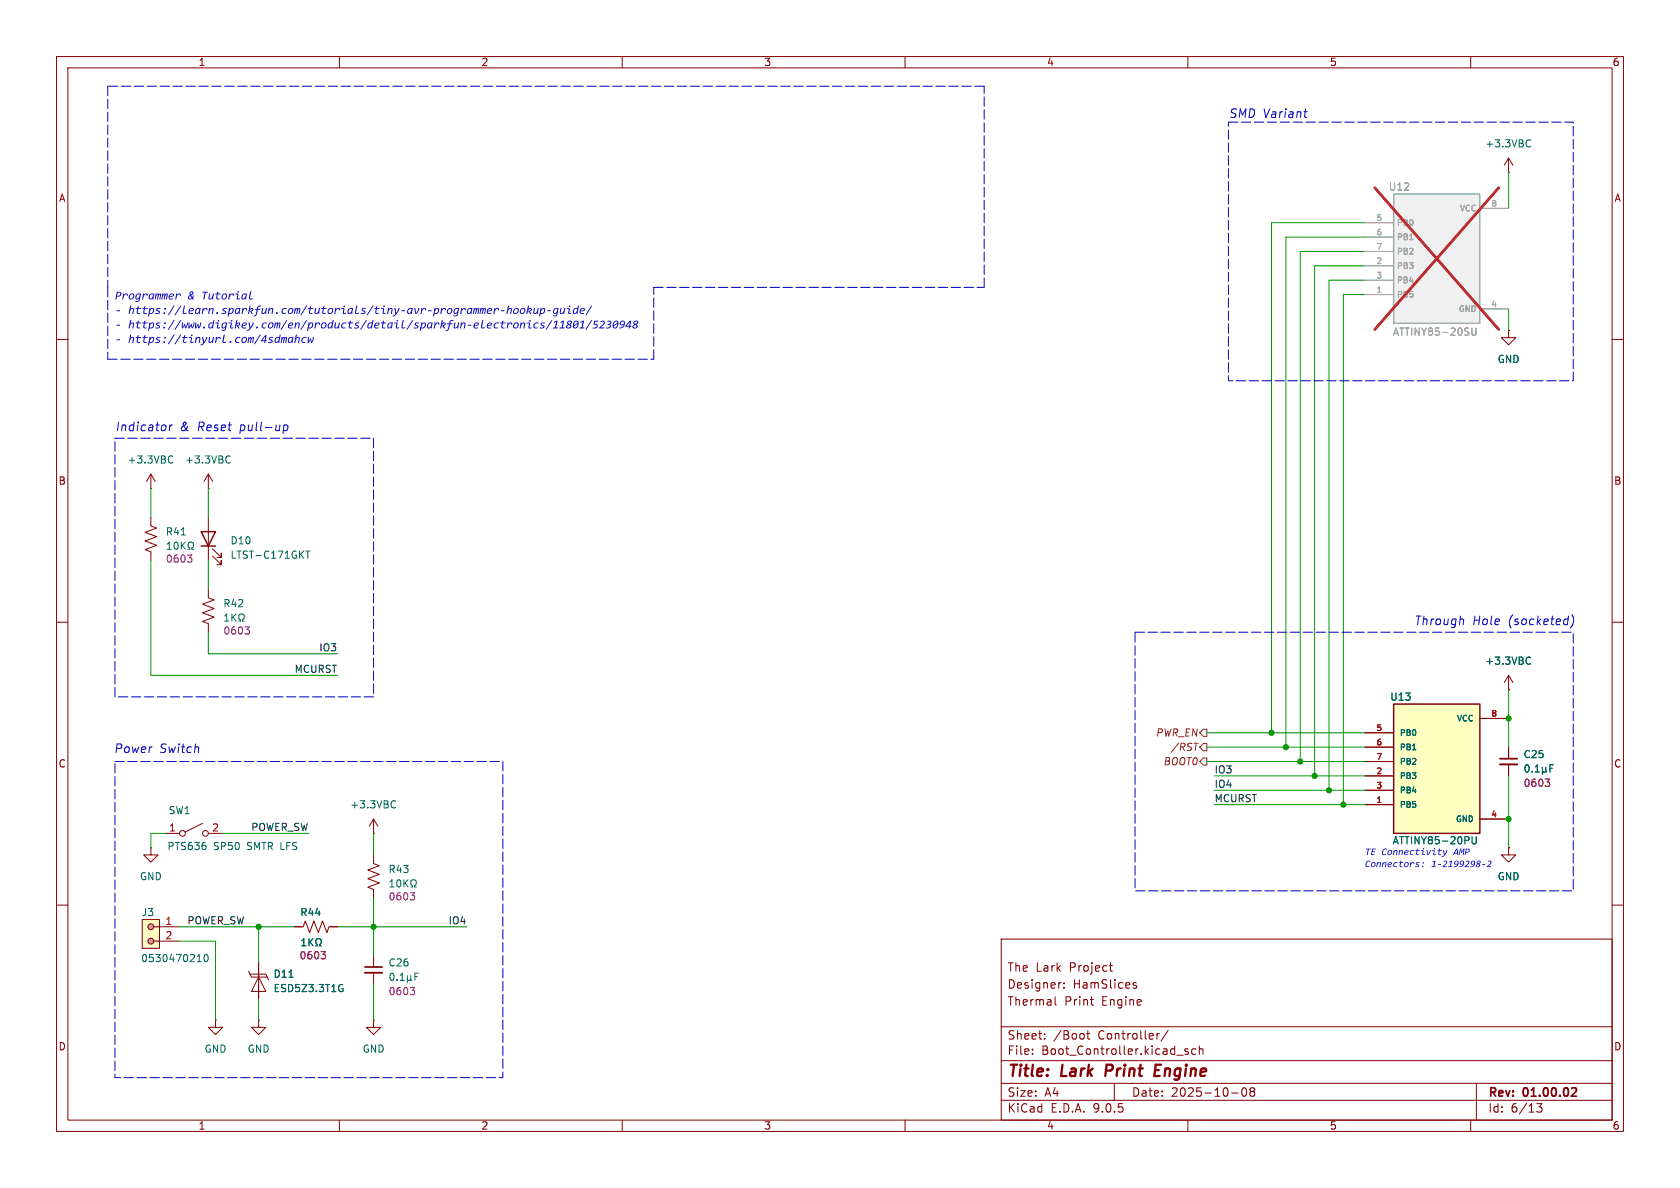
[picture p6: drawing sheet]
<svg xmlns="http://www.w3.org/2000/svg" width="297mm" height="210mm" viewBox="0 0 297 210" stroke-linecap="round" stroke-linejoin="round" font-family="sans-serif">
<g fill="none" stroke="#840000" stroke-width=".18">
<path d="M10 10h277v190h-277zM12 12h273v186h-273zM60 10v2M110 10v2M160 10v2M210 10v2M260 10v2M10 60h2M285 60h2M10 110h2M266.7 119.4l-.8 1.3M266.7 119.4l.8 1.3"/>
<path d="M266.7 119.4v2.5M285 110h2M266.7 121.9h.1M29.2 147.3h2.5M35.8 145.5l-3 1.6M36.8 147.3h2.6M66 147.3h.1M66 144.8l-.7 1.3M66 144.8l.8 1.3M66 144.8v2.5M10 160h2M177 166h108v32h-108z"/>
<path d="M186.5 176.2v1.3l.2 .2M187.5 173.7h.1M188.1 174.6v.1M188.1 173.8v.1M192.7 176.7h.6M193 177.6l.3 .1M196.1 170.7h.6M196.3 170.2v1.3l.4 .2M200.9 173.8l-.4-.1-.2 .2 .1 .2 .5 .2v.3h-.6M285 160h2M60 198v2M110 198v2"/>
<path d="M160 198v2M177 194.5h108M177 191.5h108M177 187.5h108M177 181.5h108M182.5 186.3v.1M182.5 185.5v.1M184.7 183.6v.1M184.7 182.8v.1M192.1 182.7h.6M192.3 182.2v1.3l.4 .2M197 191.5v3"/>
<path d="M205 182.7l-.3 .1-.2 .2M206.5 182.1l-1.3 2M208 186.5h1.2M210 198v2M210 185.5l-.3-.1-.2 .2v.2l.5 .2v.3h-.5M211.4 185.5l-.4-.1-.3 .3v.4l.1 .2h.6M212 185.5l.2-.1 .4 .1 .1 .9M212 184.9v1.5M217.7 193.2h1.2M219.7 192.4l.2-.1a.81 .81 0 0 1 .6 .6 .81 .81 0 0 1-.3 .8l-.2 .1a.81 .81 0 0 1-.3-1.4zM221.2 192.9l-.2-.2 .2-.4 .5 .1 .1 .2-.3 .3M221.2 192.9l-.2 .3v.5l.2 .1 .5-.1 .1-.2-.1-.4-.2-.2"/>
<path d="M221.2 192.9h.3M260 198v2M261 191.5v6.5M271.7 195.1h.9l-.5 .6 .4 .1v.7l-.2 .1-.6-.1"/>
<circle cx="32.3" cy="147.3" r=".51"/>
<circle cx="36.3" cy="147.3" r=".51"/>
</g>
<path d="M278.1 192.3l.5 .1 .1 .3-.9 1.1h.9" fill="none" stroke="#840000" stroke-width=".3"/>
<path d="M195.6 188.2l-.2 2M204.2 189.2h.7M205.3 188.2h-1l-.2 2h.9" fill="none" stroke="#840000" stroke-width=".4"/>
<path d="M270 116.2l.3-.1 .3 .2M270.6 117.3l-.3 .1h-.3M69.4 141.6l.3-.1 .2 .2M69.9 142.7l-.2 .1h-.3" fill="none" stroke="#006464" stroke-width=".18"/>
<path d="M246.4 124.5h15.2v22.8h-15.2z" fill="#ffffc2"/>
<path d="M246.4 124.5h15.2v22.8h-15.2z" fill="none" stroke="#840000" stroke-width=".25"/>
<g fill="none" stroke="#840000" stroke-width=".18">
<path d="M241.3 129.5h5.1M241.3 132.1h5.1M241.3 134.6h5.1M241.3 137.2h5.1M241.3 139.7h5.1M261.6 127h5.1M266.7 132.1v2M266.7 135.1v2.1M26.7 149.9v1.2h1.2l-1.2 1.3-1.3-1.3h1.3M26.7 149.9h.1M241.3 142.2h5.1M261.6 144.8h5.1"/>
<path d="M266.7 149.9v1.2h1.3l-1.3 1.3-1.3-1.3h1.3M266.7 149.9h.1"/>
</g>
<path d="M249.7 132.5h.6M269.8 135.3l.1-.1a.68 .68 0 0 1 .4 .6 .68 .68 0 0 1-.4 .7 .84 .84 0 0 1-.1-1.2zM270.9 136.4v.1M271.4 136.5h.7M271.4 135.6l.4-.4v1.3M272.7 136.3l.2 .2h.2l.2-.2M272.7 135.6v1.3M273.3 136.3l.2 .2M273.3 135.6v.7M274 135.8h.4M274.6 135.2h-.6v1.3M260.2 147.9v1l.3 .3 .4-.1 .1-.2v-1" fill="none" stroke="#006464" stroke-width=".18"/>
<path d="M265.2 134.1h3" fill="none" stroke="#840000" stroke-width=".3"/>
<path d="M265.2 135.1h3" fill="none" stroke="#840000" stroke-width=".33"/>
<path d="M273.2 137.7h.8l-.5 .5M273.7 138.2l.3 .3v.3l-.3 .2" fill="none" stroke="#840084" stroke-width=".18"/>
<path d="M246.4 34.3h15.2v22.9h-15.2z" fill="#f0f0f0"/>
<path d="M246.4 34.3h15.2v22.9h-15.2z" fill="none" stroke="#a1a1a1" stroke-width=".25"/>
<path d="M241.3 39.4h5.1M261.6 36.8h5.1M241.3 41.9h5.1M241.3 44.5h5.1M241.3 47h5.1M241.3 49.5h5.1M241.3 52.1h5.1M261.6 54.6h5.1" fill="none" stroke="#a1a1a1" stroke-width=".18"/>
<path d="M249.2 42.4h.6M260.2 58v1l.3 .3 .3-.1 .1-.2v-1" fill="none" stroke="#989898" stroke-width=".18"/>
<path d="M243.1 33.2l21.8 25M264.9 33.2l-21.8 25" fill="none" stroke="#e12e31" stroke-width=".46"/>
<g fill="none" stroke="#840000" stroke-width=".18">
<path d="M266.7 30.5h.1M266.7 27.9l-.8 1.3M266.7 27.9l.8 1.3M266.7 27.9v2.6M266.7 58.4v1.3h1.3l-1.3 1.3-1.3-1.3h1.3M266.7 58.4h.1M26.7 86.4h.1M26.7 91.4v1.6l1 .3-2 .8 2 .8-2 .7 2 .8-2 .8 1 .3v1.6M26.7 83.8l-.8 1.3M26.7 83.8l.7 1.3M26.7 83.8v2.6M36.8 86.4h.1"/>
<path d="M36.8 83.8l-.7 1.3M36.8 83.8l.8 1.3M36.8 83.8v2.6M36.8 91.4v7.7M37.6 98.3l1.5 1.5v-.7v.7h-.7M37.6 97l1.5 1.6v-.8v.8h-.7M36.8 104.1v1.6l1 .3-2 .8 2 .8-2 .7 2 .8-2 .8 1 .3v1.6M66 151.1v1.6l1.1 .3-2.1 .8 2.1 .8-2.1 .7 2.1 .8-2.1 .7 1 .4v1.6M43.9 171.7l.5 1h2.8M44.2 172.2h2.8l.5 1M45.7 172.7l1.3 2.6h-2.6zM45.7 170.2v6.3"/>
<path d="M52.1 163.8h1.5l.4-1 .7 2 .8-2 .8 2 .7-2 .8 2 .4-1h1.5M66 168.9v2M66 172v2M38.1 180.3v1.3h1.3l-1.3 1.3-1.3-1.3h1.3M38.1 180.3h.1M45.7 180.3v1.3h1.3l-1.3 1.3-1.3-1.3h1.3M45.7 180.3h.1M66 180.3v1.3h1.3l-1.3 1.3-1.2-1.3h1.2M66 180.3h.1"/>
</g>
<g fill="none" stroke="#006464" stroke-width=".18">
<path d="M270 24.8l.3-.1 .3 .1M270.6 25.9l-.3 .1-.3-.1M29.6 97.1h.7M29.6 96.2l.3-.4v1.3M30 80.7l.3-.1 .2 .1M30.5 81.7l-.2 .2-.3-.1M30.9 96l.2-.2a.68 .68 0 0 1 .4 .7 .68 .68 0 0 1-.4 .6l-.2-.1-.1-.4zM32 95.8v1.3M32 94.6h.8M32.2 96.4l.6 .7M32.8 95.8l-.8 .8M33.3 97.1h.3v-.2a.54 .54 0 0 1-.3-.8 .54 .54 0 0 1 .7-.2 .58 .58 0 0 1-.1 1v.2h.3"/>
<path d="M40.2 80.7l.3-.1 .2 .1M40.7 81.7l-.2 .2-.3-.1M54.1 97.4h.7M54.4 97.4v1.3M39.7 109.8h.7M39.7 108.9l.4-.4v1.3M41 108.5v1.3M41.2 109.1l.5 .7M41.7 108.5l-.7 .8M42.2 109.8h.3v-.2a.54 .54 0 0 1-.3-.8 .54 .54 0 0 1 .8-.2 .58 .58 0 0 1-.1 1v.2h.3M68.9 156.8h.8M68.9 155.9l.4-.4v1.3"/>
<path d="M70.3 155.6l.1-.1a.68 .68 0 0 1 .5 .7 .68 .68 0 0 1-.5 .6l-.1-.1-.2-.4zM71.4 155.5v1.3M71.6 156.1l.5 .7M72.1 155.5l-.7 .7M72.6 156.8h.3v-.3a.54 .54 0 0 1-.2-.7 .54 .54 0 0 1 .7-.2 .58 .58 0 0 1-.1 .9v.3h.3M51.1 172.8h.7M53.3 167.2h.8M53.3 166.3l.4-.4v1.3M54.6 165.9v1.3M54.8 166.5l.5 .7M55.3 165.9l-.7 .8M55.8 167.2h.3v-.2a.54 .54 0 0 1-.2-.8 .54 .54 0 0 1 .7-.2 .58 .58 0 0 1-.1 1v.2h.3"/>
<path d="M60.3 174l.3 .1M60.4 174.8h.2v.4l-.3 .1M69.1 172.2l.1-.2a.68 .68 0 0 1 .5 .7 .68 .68 0 0 1-.5 .6l-.1-.1-.2-.4zM70.2 173.2v.1M70.7 173.3h.8M70.7 172.4l.4-.4v1.3M72 173.1l.2 .2h.2l.2-.2M72 172.5v1.2M72.6 173.1l.2 .2M72.6 172.5v.6M73.3 172.6h.5M74 172h-.7v1.3"/>
</g>
<path d="M33.1 98.1h.8l-.4 .5M33.7 98.6l.2 .2v.3l-.2 .3M43.3 110.8h.8l-.4 .5M43.8 111.3l.3 .2v.3l-.3 .3M72.5 157.8h.8l-.4 .5M73.1 158.3l.2 .2v.3l-.2 .3M56.8 168.2h.7l-.4 .5M57.3 168.7l.2 .2v.3l-.2 .3M72.5 174.6h.8l-.4 .5M73.1 175.1l.2 .2v.3l-.2 .2" fill="none" stroke="#840084" stroke-width=".18"/>
<path d="M35.6 94h2.5l-1.3 2.5zM35.6 96.5h2.5" fill="none" stroke="#840000" stroke-width=".25"/>
<path d="M64.5 170.9h3.1" fill="none" stroke="#840000" stroke-width=".3"/>
<path d="M64.5 172h3.1" fill="none" stroke="#840000" stroke-width=".33"/>
<path d="M25.1 162.6h3.1v5h-3.1z" fill="#ffffc2"/>
<circle cx="26.7" cy="163.8" r=".51" fill="#ffaa95" stroke="#ffaa95" stroke-width=".18"/>
<circle cx="26.7" cy="166.4" r=".51" fill="#ffa996" stroke="#ffa996" stroke-width=".18"/>
<g fill="none" stroke="#840000" stroke-width=".18">
<path d="M25.1 162.6h3.1v5h-3.1zM27.2 163.8h4.5M27.2 166.4h4.5"/>
<circle cx="26.7" cy="163.8" r=".51"/>
<circle cx="26.7" cy="166.4" r=".51"/>
</g>
<path d="M34.9 170h.7M36.2 168.8l.2-.1a.68 .68 0 0 1 .4 .7 .68 .68 0 0 1-.4 .6l-.2-.1-.1-.4z" fill="none" stroke="#006464" stroke-width=".18"/>
<path d="M211.1 131.4h.7M212.7 134h.7v1.3h-.7l-.6-.7zM212.7 131.4h.7v1.3h-.7l-.6-.6zM212.7 128.9h.7v1.3h-.7l-.6-.7z" fill="none" stroke="#725600" stroke-width=".18"/>
<path d="M19 15.2v35.6M174 15.2h-155M19 50.8v12.7M115.6 50.8h58.4M174 50.8v-35.6M19 63.5h96.6M115.6 63.5v-12.7" fill="none" stroke="#0000c2" stroke-width=".18" stroke-dasharray="1.7 .6"/>
<g fill="none" stroke="#009600" stroke-width=".18">
<path d="M241.3 39.4h-16.5v90.1M266.7 30.5v6.3M241.3 41.9h-14v90.2M241.3 49.5h-6.4v90.2M241.3 44.5h-11.4v90.1M241.3 47h-8.9v90.2M241.3 52.1h-3.8v90.1M266.7 54.6v3.8M26.7 86.4v5M26.7 99.1v20.3h33M36.8 86.4v5M36.8 99.1v5"/>
<path d="M36.8 111.8v3.8h22.9M213.4 129.5h27.9M213.4 132.1h27.9M213.4 134.6h27.9M214.6 137.2h26.7M214.6 139.7h26.7M266.7 121.9v10.2M266.7 137.2v12.7M29.2 147.3h-2.5v2.6M39.4 147.3h15.2M66 147.3v3.8M66 158.8v10.1"/>
<path d="M214.6 142.2h26.7M31.7 166.4h6.4v13.9M31.7 163.8h20.4M45.7 163.8v6.4M45.7 176.5v3.8M59.7 163.8h22.8M66 174v6.3"/>
</g>
<g fill="#0000c2">
<path d="M42.9 52l.8-.1-.2 1h-.2l.1-.2-.3 .2h-.3l-.1-.3h.2l.1 .2h.1l.4-.7h-.4l-.2 .5h-.2z"/>
<path d="M44.2 51.5h.2l-.2 1.2 .1 .1 .4-.1v.2h-.2a.33 .33 0 0 1-.4 0 .33 .33 0 0 1-.1-.4z"/>
<path d="M89.8 54h.2l-.2 .7a.33 .33 0 0 1 .4-.3 .33 .33 0 0 1 .3 .4l-.1 .7h-.2l.1-.7a.19 .19 0 0 0-.1-.2 .19 .19 0 0 0-.3 .2l-.2 .7h-.2z"/>
<path d="M90.9 54.6a.49 .49 0 0 1 .8 0 .49 .49 0 0 1-.2 .8l-.4 .1a.35 .35 0 0 1-.4-.4h.2a.37 .37 0 0 0 .5 .2 .37 .37 0 0 0 .1-.6l-.4-.1-.2 .5h-.2z"/>
<path d="M92.1 54.6a.49 .49 0 0 1 .8 0 .49 .49 0 0 1-.2 .8l-.4 .1a.35 .35 0 0 1-.4-.4h.2a.37 .37 0 0 0 .5 .2 .37 .37 0 0 0 .1-.6l-.4-.1-.2 .5h-.2z"/>
<path d="M93.3 54h.2l-.1 .7a.33 .33 0 0 1 .4-.3 .33 .33 0 0 1 .2 .4 .33 .33 0 0 1-.4 .2l.4 .5h-.3l-.3-.5 .4-.2v-.1l-.1-.1-.3 .2-.2 .7h-.2z"/>
<path d="M94.4 54.4h.2l-.2 .8 .2 .2 .3-.3 .2-.7h.2l-.2 1.1h-.2v-.2l-.3 .2a.28 .28 0 0 1-.3-.1 .28 .28 0 0 1 0-.3z"/>
<path d="M95.5 54.4h.2v.3a.4 .4 0 0 1 .6-.2 .4 .4 0 0 1 0 .7l-.3 .3h-.4l-.1 .4h-.2l.1-.6a.47 .47 0 0 0 .7-.1 .47 .47 0 0 0-.1-.6l-.3 .3-.1 .4h-.2z"/>
<path d="M96.8 54.8h.6v.2h-.7z"/>
<path d="M98 54.6l.8-.2-.4 1.4-.2 .1-.5-.1 .1-.1h.4l.2-.4a.35 .35 0 0 1-.4 .2 .35 .35 0 0 1-.2-.4l.4 .2a.61 .61 0 0 0 .2-.7h-.3l-.2 .5h-.1z"/>
<path d="M99.1 54.4h.2l-.2 .8 .2 .2 .3-.3 .2-.7h.1l-.1 1.1h-.2v-.2l-.3 .2a.28 .28 0 0 1-.3-.1 .28 .28 0 0 1 0-.3z"/>
<path d="M100.2 54.5l.2-.1a.25 .25 0 0 1 .3 .1 .25 .25 0 0 1 0 .3l-.1 .5h.4a.28 .28 0 0 1-.3 .2 .28 .28 0 0 1-.2-.4v-.5l-.3 .1z"/>
<path d="M101.5 54.6l.6-.1 .1-.5h.2l-.3 1.5h-.2l.1-.2-.4 .2-.3-.1v-.3h.2v.2h.2l.4-.7h-.4l-.2 .5h-.2z"/>
<path d="M102.7 54.6a.36 .36 0 0 1 .5-.2 .36 .36 0 0 1 .1 .5l-.7 .2a.36 .36 0 0 0 .3 .3 .36 .36 0 0 0 .4-.1v.2h-.3a.37 .37 0 0 1-.5-.3 .37 .37 0 0 1 .5-.3 .18 .18 0 0 0 .2-.3 .18 .18 0 0 0-.3 0l-.2 .3h-.2z"/>
<path d="M104.5 54h.2l-1 1.7h-.2z"/>
<path d="M20.6 57.4h.6v.2h-.6z"/>
<path d="M97.9 56.9l.7-.2-.3 1.2h.3v.2h-.9l.1-.2h.3l.2-1-.3 .2z"/>
<path d="M99.1 56.9l.6-.2-.2 1.2h.3v.2h-.9v-.2h.4l.2-1-.4 .2z"/>
<path d="M100.4 56.8a.39 .39 0 0 1 .5-.2 .39 .39 0 0 1 .2 .6l-.3 .1a.43 .43 0 0 1-.1 .7 .43 .43 0 0 1-.6-.2h.2a.26 .26 0 0 0 .4 .1 .26 .26 0 0 0-.1-.5l-.3 .4h-.2l.3-.4-.1-.3h.1l.2 .2 .2-.1a.23 .23 0 0 0 0-.4 .23 .23 0 0 0-.3 .2l-.2 .1z"/>
<path d="M101.5 56.8l.2-.1a.46 .46 0 0 1 .6 .2 .46 .46 0 0 1 0 .5 .52 .52 0 0 1-.4 .6 .52 .52 0 0 1-.6-.3l.4 .2 .4-.4v-.3l-.8 .5v-.2l.8-.4-.1-.2h-.2l-.3 .6h-.2z"/>
<path d="M102.6 56.9l.6-.2-.2 1.2h.3v.2h-.9l.1-.2h.3l.2-1-.4 .2z"/>
<path d="M104.5 56.6h.2l-1 1.7h-.2z"/>
<path d="M105.1 56.7h.7v.2h-.6l-.1 .3a.44 .44 0 0 1 .6 .4 .44 .44 0 0 1-.5 .5h-.4v-.2a.37 .37 0 0 0 .5 0 .37 .37 0 0 0 .1-.5h-.5z"/>
<path d="M106.1 56.9a.43 .43 0 0 1 .7-.1 .43 .43 0 0 1-.1 .7l-.5 .4h.6v.2h-.9l.7-.7a.28 .28 0 0 0 .1-.5 .28 .28 0 0 0-.5 .1z"/>
<path d="M107.4 56.7a.39 .39 0 0 1 .5 0 .39 .39 0 0 1 .1 .5l-.2 .1a.39 .39 0 0 1 .2 .6 .39 .39 0 0 1-.5 .2h-.4v-.2h.2a.33 .33 0 0 0 .4 0 .33 .33 0 0 0 0-.4l-.3-.1v-.1h.2a.25 .25 0 0 0 .3-.3 .25 .25 0 0 0-.4-.2l-.1 .1z"/>
<path d="M108.6 56.8l.2-.1a.46 .46 0 0 1 .5 .2 .46 .46 0 0 1 0 .5 .52 .52 0 0 1-.4 .6 .52 .52 0 0 1-.6-.3l.5 .2 .3-.4v-.3l-.8 .5v-.2l.9-.4-.1-.2h-.3l-.3 .6h-.2z"/>
<path d="M109.7 56.8a.47 .47 0 0 1 .7 0 .47 .47 0 0 1 0 .6l-.3 .5-.6 .2 .1-.2a.6 .6 0 0 0 .6-.5l-.5 .1-.1-.3h.1a.29 .29 0 0 0 .4 .2 .29 .29 0 0 0 .2-.4 .29 .29 0 0 0-.5 0l-.1 .2h-.1z"/>
<path d="M111.3 56.7h.3l-.2 .9h.2v.2h-.2l-.1 .3h-.2l.1-.3h-.7l.1-.2h.6l.2-.7-.6 .7h-.2z"/>
<path d="M112.1 56.8a.39 .39 0 0 1 .5-.2 .39 .39 0 0 1 .2 .6l-.3 .1a.43 .43 0 0 1-.1 .7 .43 .43 0 0 1-.6-.2h.2a.26 .26 0 0 0 .4 .1 .26 .26 0 0 0-.1-.5l-.3 .4h-.2l.4-.4-.2-.3h.2l.1 .2 .2-.1a.23 .23 0 0 0 0-.4 .23 .23 0 0 0-.3 .2l-.2 .1z"/>
<path d="M51.1 59.7l.8-.1-.2 1h-.2l.1-.2-.3 .2-.3-.1-.1-.2h.2l.1 .2 .1-.1 .4-.7-.4 .1-.2 .5h-.2z"/>
<path d="M52.3 59.1h.2l-.1 .7a.33 .33 0 0 1 .3-.2 .33 .33 0 0 1 .3 .3l-.1 .7h-.2l.1-.7a.19 .19 0 0 0-.1-.2 .19 .19 0 0 0-.3 .2l-.2 .7h-.2z"/>
<path d="M53.5 59.7l.4-.1h.3v.2a.42 .42 0 0 0-.6 .1 .42 .42 0 0 0 .1 .6l.3-.1a.4 .4 0 0 1-.6 .1l-.1-.4z"/>
<path d="M54.4 59.6h.2l-.1 .8 .4-.6h.1l.1 .6 .2-.8h.2v.1a.98 .98 0 0 1-.5 .9l-.1-.5-.3 .5h-.2z"/>
<circle cx="100.7" cy="54.1" r=".14"/>
</g>
<path d="M230.5 19.8h.6M230.8 20.8h.2M30 75.1l-.1 1M30.5 75.1l-.3 .1-.2 .2M50.2 75.2l.5-.1 .2 .3v.4l-.2 .3h-.6M50.2 75.1l-.2 1.5M258.6 109.4l.2 .2-.1 .8M277.9 108.7a1.77 1.77 0 0 1-.3 2.3" fill="none" stroke="#0000c2" stroke-width=".18"/>
<g fill="#0000c2">
<path d="M254.1 150.3h.3v-.3h.2l-.1 .3h.4v.1h-.4l-.1 .6h.4a.26 .26 0 0 1-.4 .1 .26 .26 0 0 1-.1-.3l.1-.4h-.3z"/>
<path d="M255.1 150.3h.2l.1 .7 .3-.7h.2a1.52 1.52 0 0 1-1 1.2v-.1l.4-.3z"/>
<path d="M263 152.3a.36 .36 0 0 1 .6-.1 .36 .36 0 0 1-.1 .6l-.4 .3h.5v.2h-.8l.5-.5a.25 .25 0 0 0 .2-.4 .25 .25 0 0 0-.4 0z"/>
<circle cx="251.5" cy="153.2" r=".13"/>
<circle cx="251.6" cy="152.5" r=".13"/>
</g>
<path d="M217.2 21.6h60.9v45.7h-60.9zM20.3 77.5h45.7v45.7h-45.7zM200.7 111.8h77.4v45.7h-77.4zM20.3 134.6h68.6v55.9h-68.6z" fill="none" stroke="#0000c2" stroke-width=".18" stroke-dasharray="1.7 .6"/>
<g fill="none" stroke="#006464" stroke-width=".18">
<path d="M270 116.2l.3-.1 .3 .2M270.6 117.3l-.3 .1h-.3M249.7 132.5h.6M269.8 135.3l.1-.1a.68 .68 0 0 1 .4 .6 .68 .68 0 0 1-.4 .7 .84 .84 0 0 1-.1-1.2zM270.9 136.4v.1M271.4 136.5h.7M271.4 135.6l.4-.4v1.3M272.7 136.3l.2 .2h.2l.2-.2M272.7 135.6v1.3M273.3 136.3l.2 .2M273.3 135.6v.7M274 135.8h.4"/>
<path d="M274.6 135.2h-.6v1.3M260.2 147.9v1l.3 .3 .4-.1 .1-.2v-1M51.1 172.8h.7M53.3 167.2h.8M53.3 166.3l.4-.4v1.3M54.6 165.9v1.3M54.8 166.5l.5 .7M55.3 165.9l-.7 .8M55.8 167.2h.3v-.2a.54 .54 0 0 1-.2-.8 .54 .54 0 0 1 .7-.2 .58 .58 0 0 1-.1 1v.2h.3M60.3 174l.3 .1M60.4 174.8h.2v.4l-.3 .1"/>
</g>
<g fill="none" stroke="#840000" stroke-width=".18">
<path d="M266.7 58.4h.1M241.3 129.5h5.1M241.3 132.1h5.1M241.3 134.6h5.1M241.3 137.2h5.1M241.3 139.7h5.1M261.6 127h5.1M266.7 121.9h.1M266.7 132.1v2M266.7 135.1v2.1M241.3 142.2h5.1M261.6 144.8h5.1"/>
<path d="M266.7 149.9h.1M45.7 170.2v2.5M45.7 174v2.5M52.1 163.8h1.2M58.4 163.8h1.3"/>
</g>
<path d="M273.2 137.7h.8l-.5 .5M273.7 138.2l.3 .3v.3l-.3 .2M56.8 168.2h.7l-.4 .5M57.3 168.7l.2 .2v.3l-.2 .3" fill="none" stroke="#840084" stroke-width=".18"/>
<path d="M249.2 42.4h.6M260.2 58v1l.3 .3 .3-.1 .1-.2v-1" fill="none" stroke="#989898" stroke-width=".18"/>
<path d="M241.3 39.4h5.1M261.6 36.8h5.1M241.3 41.9h5.1M241.3 44.5h5.1M241.3 47h5.1M241.3 49.5h5.1M241.3 52.1h5.1M261.6 54.6h5.1" fill="none" stroke="#a1a1a1" stroke-width=".18"/>
<path d="M243.1 33.2l21.8 25M264.9 33.2l-21.8 25" fill="none" stroke="#e12e31" stroke-width=".46"/>
<g fill="#009600" stroke="#009600" stroke-width=".18">
<circle cx="266.7" cy="144.8" r=".46"/>
<circle cx="266.7" cy="127" r=".46"/>
<circle cx="237.5" cy="142.2" r=".46"/>
<circle cx="227.3" cy="132.1" r=".46"/>
<circle cx="234.9" cy="139.7" r=".46"/>
<circle cx="229.9" cy="134.6" r=".46"/>
<circle cx="232.4" cy="137.2" r=".46"/>
<circle cx="224.8" cy="129.5" r=".46"/>
<circle cx="45.7" cy="163.8" r=".46"/>
<circle cx="66" cy="163.8" r=".46"/>
</g>
<g font-size="2.8" fill="#840000">
<text x="178" y="190.9">Title:</text>
<text x="187.7" y="190.9">Lark</text>
<text x="196.3" y="190.9">Print</text>
<text x="205.7" y="190.9">Engine</text>
</g>
<g font-size="2.1" fill="#0000c2">
<text x="217.2" y="21.1">SMD Variant</text>
<text x="20.3" y="53.4">Programmer &amp; Tutorial</text>
<text x="20.3" y="55.9">-</text>
<text x="22.7" y="55.9">https://learn.sparkfun.com/tutorials/tiny-avr-programmer-hookup-guide/</text>
<text x="22.7" y="58.5">https://www.digikey.com/en/products/detail/sparkfun-electronics/11801/5230948</text>
<text x="20.3" y="61.1">-</text>
<text x="22.7" y="61.1">https://tinyurl.com/4sdmahcw</text>
<text x="20.3" y="76.4">Indicator</text>
<text x="31.7" y="76.4">&amp;</text>
<text x="34.9" y="76.4">Reset</text>
<text x="42.5" y="76.4">pull-up</text>
<text x="249.9" y="110.7">Through</text>
<text x="260.2" y="110.7">Hole</text>
<text x="266.6" y="110.7">(socketed)</text>
<text x="20.1" y="133.3">Power</text>
<text x="28.1" y="133.3">Switch</text>
</g>
<g font-size="2.1" fill="#840000">
<text x="178" y="172">The</text>
<text x="183.1" y="172">Lark</text>
<text x="189.1" y="172">Project</text>
<text x="178" y="178">Thermal</text>
<text x="178" y="175">Designer:</text>
<text x="188.2" y="178">Print</text>
<text x="189.7" y="175">HamSlices</text>
<text x="194.8" y="178">Engine</text>
<text x="178" y="184">Sheet:</text>
<text x="186.2" y="184">/Boot</text>
<text x="194.2" y="184">Controller/</text>
<text x="178" y="186.7">File:</text>
<text x="184.1" y="186.7">Boot_Controller.kicad_sch</text>
<text x="178" y="196.9">KiCad</text>
<text x="178" y="194.1">Size:</text>
<text x="184.7" y="194.1">A4</text>
<text x="185.7" y="196.9">E.D.A.</text>
<text x="193.3" y="196.9">9.0.5</text>
<text x="200" y="194.1">Date:</text>
<text x="207" y="194.1">2025-10-08</text>
<text x="263" y="194.3">Rev:</text>
<text x="263" y="196.9">Id:</text>
<text x="267.1" y="196.9">6/13</text>
<text x="269.4" y="194.3">01.00.02</text>
</g>
<g font-size="1.8" fill="#840000">
<text x="35" y="11.9">1</text>
<text x="85" y="11.9">2</text>
<text x="135" y="11.9">3</text>
<text x="185" y="11.9">4</text>
<text x="235" y="11.9">5</text>
<text x="285" y="11.9">6</text>
<text x="10.3" y="35.9">A</text>
<text x="285.3" y="35.9">A</text>
<text x="10.3" y="85.9">B</text>
<text x="285.3" y="85.9">B</text>
<text x="10.3" y="135.9">C</text>
<text x="285.3" y="135.9">C</text>
<text x="10.3" y="185.9">D</text>
<text x="285.3" y="185.9">D</text>
<text x="35" y="199.9">1</text>
<text x="85" y="199.9">2</text>
<text x="135" y="199.9">3</text>
<text x="185" y="199.9">4</text>
<text x="235" y="199.9">5</text>
<text x="285" y="199.9">6</text>
</g>
<g font-size="1.8" fill="#006464">
<text x="262.5" y="26.3">+3.3VBC</text>
<text x="264.7" y="64.4">GND</text>
<text x="22.5" y="82.1">+3.3VBC</text>
<text x="32.6" y="82.1">+3.3VBC</text>
<text x="29.2" y="94.8">R41</text>
<text x="40.6" y="99">LTST-C171GKT</text>
<text x="40.6" y="96.4">D10</text>
<text x="39.4" y="107.5">R42</text>
<text x="262.5" y="117.7">+3.3VBC</text>
<text x="245.7" y="124.1">U13</text>
<text x="269.2" y="134.2">C25</text>
<text x="61.8" y="143.1">+3.3VBC</text>
<text x="29.7" y="144.1">SW1</text>
<text x="246.1" y="149.5">ATTINY85-20PU</text>
<text x="24.6" y="155.8">GND</text>
<text x="29.5" y="150.5">PTS636</text>
<text x="37.7" y="150.5">SP50</text>
<text x="43.8" y="150.5">SMTR LFS</text>
<text x="68.6" y="154.5">R43</text>
<text x="264.7" y="155.8">GND</text>
<text x="25" y="162.2">J3</text>
<text x="53" y="162.2">R44</text>
<text x="24.8" y="170.3">0530470210</text>
<text x="48.3" y="173">D11</text>
<text x="68.6" y="171">C26</text>
<text x="48.3" y="175.6">ESD5Z3.3T1G</text>
<text x="36.1" y="186.3">GND</text>
<text x="43.7" y="186.3">GND</text>
<text x="64" y="186.3">GND</text>
</g>
<g font-size="1.8" fill="#989898">
<text x="245.4" y="33.9">U12</text>
<text x="246.1" y="59.5">ATTINY85-20SU</text>
</g>
<g font-size="1.8" fill="#840084">
<text x="29.2" y="99.7">0603</text>
<text x="39.4" y="112.4">0603</text>
<text x="269.3" y="139.3">0603</text>
<text x="68.6" y="159.4">0603</text>
<text x="52.9" y="169.8">0603</text>
<text x="68.6" y="176.1">0603</text>
</g>
<g font-size="1.8" fill="#0f0f0f">
<text x="52" y="119">MCURST</text>
<text x="56.3" y="115.2">IO3</text>
<text x="214.6" y="136.8">IO3</text>
<text x="214.6" y="139.4">IO4</text>
<text x="214.6" y="141.9">MCURST</text>
<text x="44.3" y="147">POWER_SW</text>
<text x="33" y="163.5">POWER_SW</text>
<text x="79.2" y="163.5">IO4</text>
</g>
<g font-size="1.8" fill="#725600">
<text x="204.3" y="130.4">PWR_EN</text>
<text x="205.6" y="135.5">BOOT0</text>
<text x="206.9" y="132.9">/RST</text>
</g>
<g font-size="1.8" fill="#a90000">
<text x="29.8" y="147.1">1</text>
<text x="37.4" y="147.1">2</text>
<text x="29.1" y="163.6">1</text>
<text x="29.1" y="166.1">2</text>
</g>
<g font-size="1.8" fill="#0000c2">
<text x="241.3" y="151.5">TE Connectivity</text>
<text x="241.3" y="153.6">Connectors:</text>
<text x="253" y="153.6">1-2199298-2</text>
<text x="256.9" y="151.5">AMP</text>
</g>
<g font-size="1.4" fill="#aaa">
<text x="243.2" y="39.1">5</text>
<text x="243.2" y="41.7">6</text>
<text x="263.5" y="36.6">8</text>
<text x="243.2" y="44.2">7</text>
<text x="243.2" y="46.7">2</text>
<text x="243.2" y="49.3">3</text>
<text x="243.2" y="51.8">1</text>
<text x="263.5" y="54.4">4</text>
</g>
<g font-size="1.4" fill="#989898">
<text x="246.9" y="40.1">PB0</text>
<text x="258" y="37.6">VCC</text>
<text x="246.9" y="42.6">PB1</text>
<text x="246.9" y="45.2">PB2</text>
<text x="246.9" y="47.7">PB3</text>
<text x="246.9" y="50.3">PB4</text>
<text x="246.9" y="52.8">PB5</text>
<text x="257.8" y="55.3">GND</text>
</g>
<g font-size="1.4" fill="#a90000">
<text x="243.2" y="129.3">5</text>
<text x="243.2" y="131.8">6</text>
<text x="263.5" y="126.7">8</text>
<text x="243.2" y="134.4">7</text>
<text x="243.2" y="136.9">2</text>
<text x="243.2" y="139.4">3</text>
<text x="243.2" y="142">1</text>
<text x="263.5" y="144.5">4</text>
</g>
<g font-size="1.4" fill="#006464">
<text x="247.4" y="130.3">PB0</text>
<text x="257.4" y="127.7">VCC</text>
<text x="247.4" y="132.8">PB1</text>
<text x="247.4" y="135.4">PB2</text>
<text x="247.4" y="137.9">PB3</text>
<text x="247.4" y="140.4">PB4</text>
<text x="247.4" y="143">PB5</text>
<text x="257.3" y="145.5">GND</text>
</g>
</svg>
